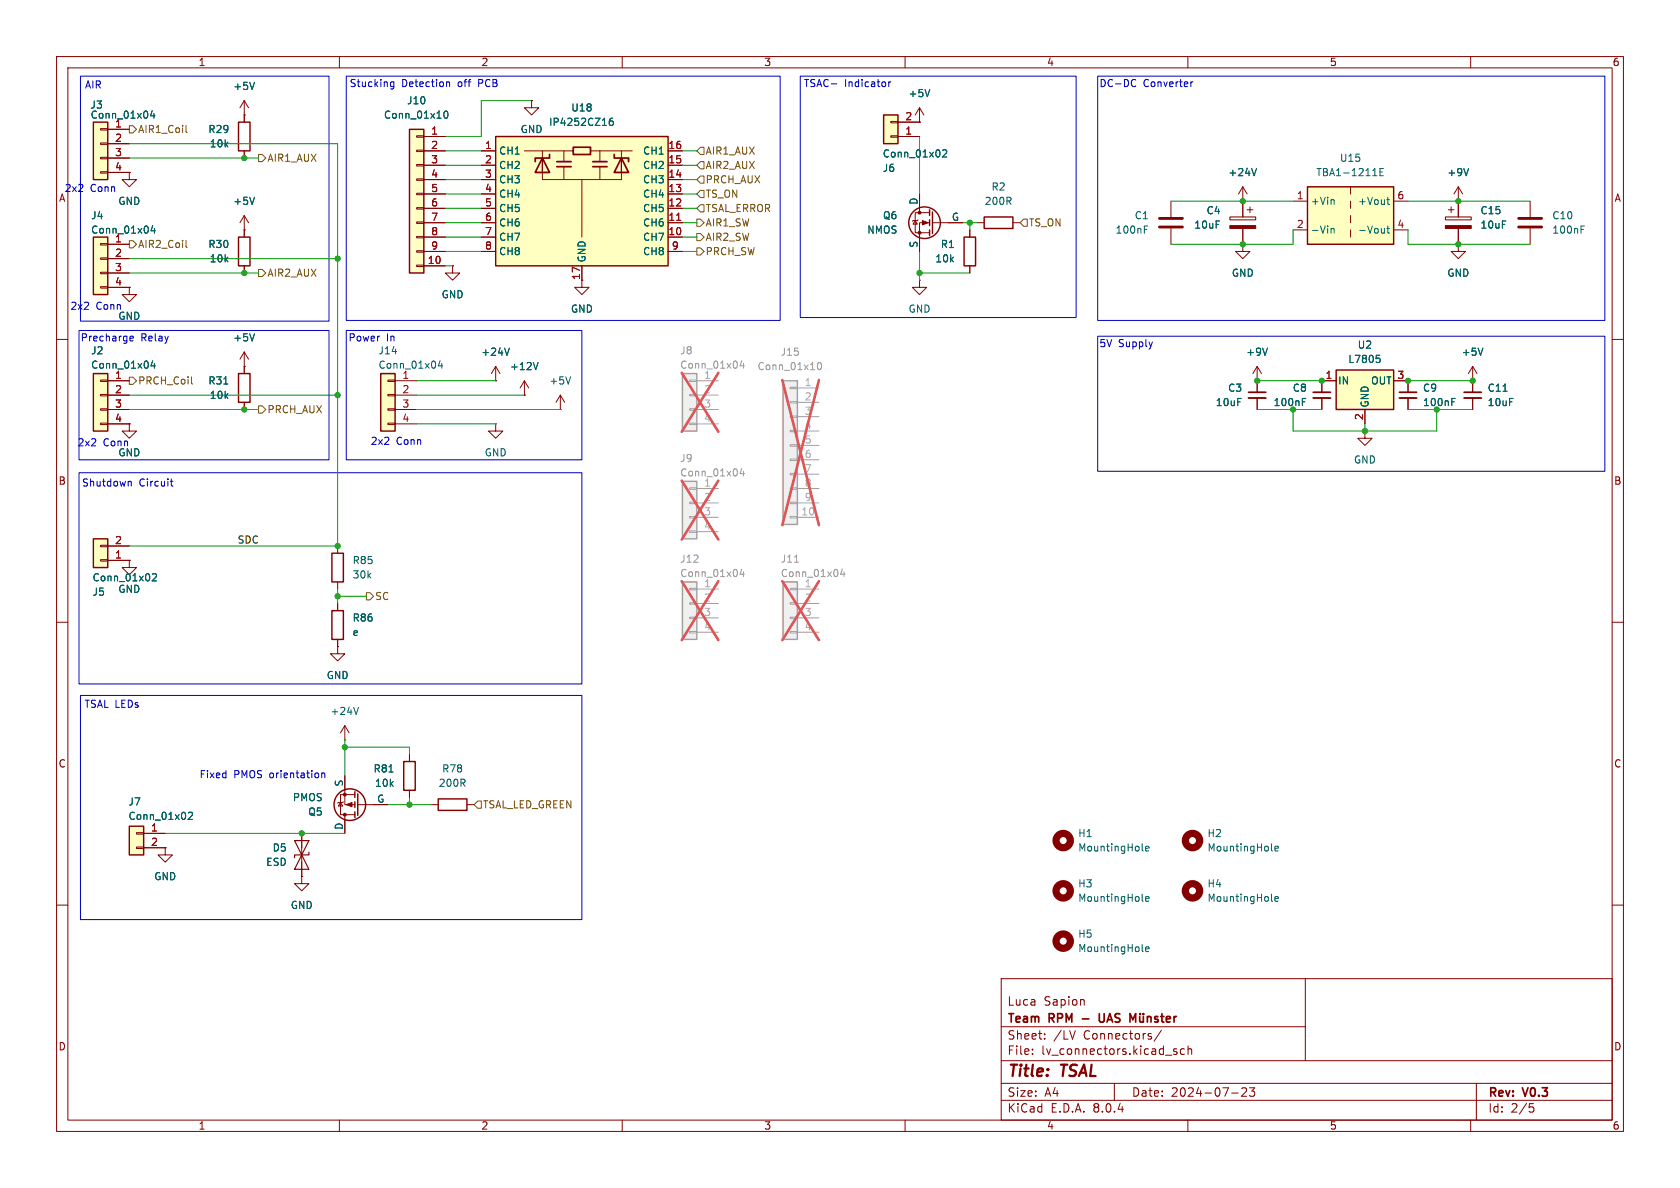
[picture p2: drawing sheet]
<svg xmlns="http://www.w3.org/2000/svg" width="297mm" height="210mm" viewBox="0 0 297 210" stroke-linecap="round" stroke-linejoin="round" font-family="sans-serif">
<g fill="none" stroke="#840000" stroke-width=".18">
<path d="M10 10h277v190h-277zM12 12h273v186h-273zM60 10v2M110 10v2M160 10v2M210 10v2M260 10v2M10 60h2M285 110h2M285 160h2M177 173h108v25h-108zM191.6 176.8l.1 .9"/>
<path d="M230.8 173v14.5M177 194.5h108M177 191.5h108M177 187.5h108M182.5 186.3v.1M182.5 185.5v.1M184.7 183.6v.1M184.7 182.8v.1M190.1 182.2l-.5 1.5M197 191.5v3M205.3 182.1l-1.3 2M208 185.5l-.3-.1-.2 .2v.2l.5 .2v.3h-.5"/>
<path d="M209.4 185.5l-.4-.1-.3 .3v.4l.1 .2h.6M210 198v2M210 185.5l.2-.1 .4 .1 .1 .9M210 184.9v1.5M217.7 193.2h1.2M219.5 192.4l.6-.1 .2 .1 .1 .3-.9 1.1h.9M220.9 192.3h.9l-.5 .6 .4 .1v.7l-.2 .1h-.4l-.2-.1M230.8 181.5h-53.8M260 198v2M261 191.5v6.5M270.4 195.1h.7M270.5 195.7h.4l.3 .3-.2 .5-.5 .1"/>
</g>
<g fill="none" stroke="#840000" stroke-width=".3">
<path d="M194.3 179.2l.1 1.3 .2 .2 .5-.1M201.5 179.7l.1 .9 .3 .1 .2-.2M201.6 179.2v.1M202.1 179.2v.1M202.1 179.7v1M202.8 179.8l.3-.1 .3 .1 .1 .9M202.8 179.7v1M204.7 179.8l-.4-.1-.2 .2 .1 .2 .5 .2v.3h-.6M205.2 179.7h.6M205.4 179.2v1.3l.4 .2M207.6 179.7v1M208 179.7l-.3 .1-.1 .2"/>
<path d="M200.3 180.3l.5-1.1v1.5M206.2 180.2l.7-.2-.1-.2-.4-.1-.2 .2 .1 .7h.5"/>
</g>
<path d="M152.7 73.3l8.4-4.9 13 22.5 5.4-3.1 1.5 2.7-14.4 8.3-1.5-2.7 5.9-3.4-11.6-20-5.3 3.1z" fill="#fff"/>
<g fill="none" stroke="#840000" stroke-width="1.3">
<circle cx="188" cy="148.6" r="1.27"/>
<circle cx="188" cy="157.5" r="1.27"/>
<circle cx="210.8" cy="148.6" r="1.27"/>
<circle cx="210.8" cy="157.5" r="1.27"/>
<circle cx="188" cy="166.4" r="1.27"/>
</g>
<path d="M201.9 150.3l.2 .1M201.9 159.1l.2 .2M202.5 150l.6-.1v-.2l-.4-.1-.2 .2 .1 .6h.5M202.5 158.9l.6-.1v-.3h-.4l-.2 .2 .1 .6h.5M224.8 150.3l.2 .1M224.8 159.1l.2 .2M225.4 150l.6-.1-.1-.2-.3-.1-.2 .2v.6h.5M225.4 158.9l.6-.1-.1-.3h-.3l-.2 .2v.6h.5M201.9 168l.2 .2M202.5 167.8l.6-.1v-.3h-.4l-.2 .2 .1 .6h.5" fill="none" stroke="#006464" stroke-width=".18"/>
<path d="M120.6 66h2.6v10.2h-2.6z" fill="#f0f0f0"/>
<path d="M121.9 74.8h1.3v.3h-1.3zM121.9 72.3h1.3v.2h-1.3zM121.9 69.7h1.3v.3h-1.3zM121.9 67.2h1.3v.2h-1.3zM123.2 67.3h3.8M123.2 69.9h3.8M123.2 72.4h3.8M123.2 74.9h3.8" fill="none" stroke="#a1a1a1" stroke-width=".18"/>
<path d="M120.6 66h2.6v10.2h-2.6z" fill="none" stroke="#a1a1a1" stroke-width=".25"/>
<path d="M131.1 63.8l-.3 .9h.8M131.4 64.2v.9" fill="none" stroke="#989898" stroke-width=".18"/>
<path d="M120.5 65.9l6.5 10.4M127 65.9l-6.5 10.4" fill="none" stroke="#e65255" stroke-width=".46"/>
<path d="M87.6 74.9v1.3h1.3l-1.3 1.3-1.2-1.3h1.2M87.6 74.9h.1" fill="none" stroke="#840000" stroke-width=".18"/>
<path d="M67.3 66h2.5v10.2h-2.5z" fill="#ffffc2"/>
<g fill="none" stroke="#840000" stroke-width=".18">
<path d="M161.8 39l.4 .6h-.8zM162.3 38.9l-.1 .1h-.8l-.1 .1M162.6 34.3v3.3M164.3 39.4h-1.7v5.1M164.3 37.6h-2.5v3.5h2.5M164.8 39.4h5.4M172.7 39.4h1.3M179.1 39.4h1.2M162.6 49.5v1.3h1.2l-1.2 1.3-1.3-1.3h1.3M162.6 49.5h.1M171.4 40.6v1.3M171.4 47v1.3"/>
<path d="M68.6 74.8h1.2v.3h-1.2zM68.6 72.3h1.2v.2h-1.2zM68.6 69.7h1.2v.3h-1.2zM68.6 67.2h1.2v.2h-1.2zM69.8 67.3h3.9M69.8 69.9h3.9M69.8 72.4h3.9M69.8 74.9h3.9M99.1 72.4h.1M99.1 69.9l-.8 1.2M99.1 69.9v2.5M99.1 69.9l.7 1.2"/>
</g>
<g fill="none" stroke="#840000" stroke-width=".25">
<path d="M164.3 37.1v1M164.3 38.9v1M164.8 37.5v3.8M174 38.4h5.1v2h-5.1zM164.3 40.6v1.1M170.4 41.9h2.1v5.1h-2.1zM67.3 66h2.5v10.2h-2.5z"/>
<circle cx="163.4" cy="39.4" r="2.79"/>
</g>
<path d="M77.8 63.8l-.3 .9h.8M78.1 64.2v.9M100.9 66.6l-.4 1.3" fill="none" stroke="#006464" stroke-width=".18"/>
<g fill="#840000" stroke="#840000" stroke-width=".18">
<path d="M163.1 39l1 .4-1 .4z"/>
<circle cx="162.6" cy="41.1" r=".25"/>
<circle cx="162.6" cy="37.6" r=".25"/>
</g>
<path d="M156.2 20.3h2.5v5.1h-2.5z" fill="#ffffc2"/>
<path d="M162.6 19.1l-.8 1.2M162.6 19.1v2.5M162.6 19.1l.7 1.2M157.5 21.5h1.2v.2h-1.2zM157.5 24h1.2v.3h-1.2zM158.7 24.1h3.9M158.7 21.6h3.9M162.6 21.6h.1" fill="none" stroke="#840000" stroke-width=".18"/>
<path d="M156.2 20.3h2.5v5.1h-2.5z" fill="none" stroke="#840000" stroke-width=".25"/>
<path d="M164.4 15.8l-.4 1.3M166.7 26.6l.4-.1 .3 .4-.8 .9h.8" fill="none" stroke="#006464" stroke-width=".18"/>
<path d="M16.5 66h2.5v10.2h-2.5z" fill="#ffffc2"/>
<path d="M17.8 74.8h1.2v.3h-1.2zM17.8 72.3h1.2v.2h-1.2zM17.8 69.7h1.2v.3h-1.2zM17.8 67.2h1.2v.2h-1.2zM19 67.3h3.9M19 69.9h3.9M19 72.4h3.9M19 74.9h3.9" fill="none" stroke="#840000" stroke-width=".18"/>
<path d="M16.5 66h2.5v10.2h-2.5z" fill="none" stroke="#840000" stroke-width=".25"/>
<path d="M27 63.8l-.3 .9h.8M27.3 64.2v.9" fill="none" stroke="#006464" stroke-width=".18"/>
<path d="M138.4 67.3h2.6v25.4h-2.6z" fill="#f0f0f0"/>
<path d="M139.7 78.6h1.3v.3h-1.3zM139.7 76.1h1.3v.2h-1.3zM139.7 73.5h1.3v.3h-1.3zM139.7 71h1.3v.2h-1.3zM139.7 68.5h1.3v.2h-1.3zM141 68.6h3.8M141 71.1h3.8M141 73.7h3.8M141 76.2h3.8M141 78.7h3.8" fill="none" stroke="#a1a1a1" stroke-width=".18"/>
<path d="M138.4 67.3h2.6v25.4h-2.6z" fill="none" stroke="#a1a1a1" stroke-width=".25"/>
<path d="M144.6 64.2l.2-.1a.68 .68 0 0 1 .5 .6 .68 .68 0 0 1-.5 .6l-.2-.1-.1-.3z" fill="none" stroke="#989898" stroke-width=".18"/>
<path d="M138.3 67.2l6.5 25.6M144.8 67.2l-6.5 25.6" fill="none" stroke="#e65255" stroke-width=".46"/>
<path d="M102.9 49.5v1.3h1.2l-1.2 1.3-1.3-1.3h1.3M22.9 74.9v1.3h1.2l-1.2 1.3-1.3-1.3h1.3M22.9 74.9h.1M43.2 64.8h.1M43.2 62.2l-.8 1.3M43.2 62.2v3.8M43.2 71.1v1.3M43.2 62.2l.7 1.3M87.6 67.3h.1M87.6 64.8l-.7 1.2M87.6 64.8v2.5M87.6 64.8l.8 1.2" fill="none" stroke="#840000" stroke-width=".18"/>
<path d="M45 59l-.4 1.3M39.6 67.9h.7M90 61.5l-.4 1.3" fill="none" stroke="#006464" stroke-width=".18"/>
<path d="M42.2 66h2v5.1h-2z" fill="none" stroke="#840000" stroke-width=".25"/>
<path d="M87.6 24.1h30.5v22.9h-30.5z" fill="#ffffc2"/>
<path d="M87.6 24.1h30.5v22.9h-30.5z" fill="none" stroke="#840000" stroke-width=".25"/>
<g fill="none" stroke="#840000" stroke-width=".18">
<path d="M94 17.8v1.3h1.2l-1.2 1.2-1.3-1.2h1.3M94 17.8h.1M85.1 31.8h2.5M85.1 26.7h2.5M85.1 39.4h2.5M85.1 36.8h2.5M85.1 34.3h2.5M85.1 29.2h2.5M92.7 26.7h8.6M95.9 30.5v-2.6v3.9h14v-3.9v2.6M95.9 26.7v1.2M99.7 26.7v1.9"/>
<path d="M99.7 29.5v2.3M102.9 31.8v10.1M104.4 26.7h7.4M106 26.7v1.9M106 29.5v2.3M109.9 26.7v1.2M118.1 31.8h2.5M118.1 26.7h2.5M118.1 39.4h2.5M118.1 36.8h2.5M118.1 34.3h2.5M118.1 29.2h2.5"/>
<path d="M85.1 41.9h2.5M85.1 44.5h2.5M102.9 47v2.5M118.1 41.9h2.5M118.1 44.5h2.5"/>
</g>
<path d="M95.9 27.9l1.3 2.6h-2.6zM97.2 27.3v.6h-2.6v.7M98.4 28.6h2.6M98.4 29.5h2.6M101.3 26h3.1v1.3h-3.1zM104.8 28.6h2.5M104.8 29.5h2.5M108.6 27.3v.6h2.5v.7M109.9 27.9l1.2 2.6h-2.5z" fill="none" stroke="#840000" stroke-width=".3"/>
<path d="M119.6 39h.7" fill="none" stroke="#a90000" stroke-width=".18"/>
<path d="M108.3 20.9l-.4 .1a.86 .86 0 0 0 0 1.2l.5-.2v-.4l-.2-.2h-.4l-.1 .2" fill="none" stroke="#006464" stroke-width=".18"/>
<path d="M72.4 22.9h2.5v25.4h-2.5z" fill="#ffffc2"/>
<g fill="none" stroke="#840000" stroke-width=".18">
<path d="M73.7 39.2h1.2v.3h-1.2zM73.7 36.7h1.2v.3h-1.2zM73.7 34.2h1.2v.2h-1.2zM73.7 31.6h1.2v.3h-1.2zM73.7 29.1h1.2v.2h-1.2zM73.7 26.5h1.2v.3h-1.2zM73.7 24h1.2v.3h-1.2zM74.9 24.1h3.8M74.9 26.7h3.8M74.9 29.2h3.8M74.9 31.8h3.8M74.9 34.3h3.8"/>
<path d="M74.9 36.8h3.8M74.9 39.4h3.8M73.7 46.9h1.2v.2h-1.2zM73.7 44.3h1.2v.3h-1.2zM73.7 41.8h1.2v.2h-1.2zM74.9 47h3.8M74.9 41.9h3.8M74.9 44.5h3.8"/>
</g>
<path d="M72.4 22.9h2.5v25.4h-2.5z" fill="none" stroke="#840000" stroke-width=".25"/>
<path d="M78.6 19.8l.2-.2a.68 .68 0 0 1 .4 .7 .68 .68 0 0 1-.4 .6l-.2-.1-.1-.4z" fill="none" stroke="#006464" stroke-width=".18"/>
<path d="M16.5 21.6h2.5v10.2h-2.5z" fill="#ffffc2"/>
<path d="M17.8 30.4h1.2v.2h-1.2zM17.8 27.8h1.2v.3h-1.2zM17.8 25.3h1.2v.2h-1.2zM17.8 22.7h1.2v.3h-1.2zM19 22.9h3.9M19 25.4h3.9M19 27.9h3.9M19 30.5h3.9M22.9 30.5v1.3h1.2l-1.2 1.2-1.3-1.2h1.3M22.9 30.5h.1M80 47v1.3h1.3l-1.3 1.2-1.3-1.2h1.3M80 47h.1" fill="none" stroke="#840000" stroke-width=".18"/>
<path d="M16.5 21.6h2.5v10.2h-2.5z" fill="none" stroke="#840000" stroke-width=".25"/>
<path d="M26.9 19.6l-.3 .9h.8M27.2 20.1v.8" fill="none" stroke="#006464" stroke-width=".18"/>
<path d="M16.5 41.9h2.5v10.2h-2.5z" fill="#ffffc2"/>
<g fill="none" stroke="#840000" stroke-width=".18">
<path d="M43.2 17.8v3.8M43.2 17.8l-.8 1.3M43.2 17.8l.7 1.3M94 17.8h.1M19 22.9h3.9M19 25.4h3.9M19 27.9h3.9M19 30.5h3.9M22.9 30.5h.1M43.2 20.3h.1M43.2 26.7v1.2M43.2 38.1v3.8"/>
<path d="M43.2 38.1l-.8 1.3M43.2 38.1l.7 1.3M74.9 39.4h3.8M74.9 24.1h3.8M74.9 26.7h3.8M74.9 29.2h3.8M74.9 31.8h3.8M74.9 34.3h3.8M74.9 36.8h3.8M85.1 39.4h2.5M85.1 26.7h2.5M85.1 29.2h2.5"/>
<path d="M85.1 31.8h2.5M85.1 34.3h2.5M85.1 36.8h2.5M118.1 39.4h2.5M118.1 26.7h2.5M118.1 29.2h2.5M118.1 31.8h2.5M118.1 34.3h2.5M118.1 36.8h2.5M158.7 24.1h3.9M158.7 21.6h3.9M162.6 21.6h.1"/>
<path d="M162.6 34.3v2.5M167.6 39.4h2.6M17.8 50.7h1.2v.2h-1.2zM17.8 48.1h1.2v.3h-1.2zM17.8 45.6h1.2v.2h-1.2zM17.8 43.1h1.2v.2h-1.2zM19 43.2h3.9M19 45.7h3.9M19 48.3h3.9M19 50.8h3.9M22.9 50.8v1.3h1.2l-1.2 1.2-1.3-1.2h1.3M22.9 50.8h.1"/>
<path d="M43.2 40.6h.1M43.2 47v1.3M74.9 47h3.8M74.9 41.9h3.8M74.9 44.5h3.8M80 47h.1M85.1 41.9h2.5M85.1 44.5h2.5M102.9 47v2.5M118.1 41.9h2.5M118.1 44.5h2.5M162.6 41.9v2.6"/>
<path d="M171.4 40.6v1.3M171.4 47v1.3M19 67.3h3.9M19 69.9h3.9M19 72.4h3.9M19 74.9h3.9M22.9 74.9h.1M43.2 64.8h.1M43.2 64.8v1.2M43.2 71.1v1.3M87.6 67.3h.1M92.7 69.9h.1"/>
<path d="M92.7 67.3l-.8 1.3M92.7 67.3v2.6M92.7 67.3l.8 1.3"/>
</g>
<path d="M42.2 21.6h2v5.1h-2zM16.5 41.9h2.5v10.2h-2.5zM42.2 41.9h2v5.1h-2z" fill="none" stroke="#840000" stroke-width=".25"/>
<g fill="none" stroke="#006464" stroke-width=".18">
<path d="M26.9 19.6l-.3 .9h.8M45 14.5l-.4 1.3M78.6 19.8l.2-.2a.68 .68 0 0 1 .4 .7 .68 .68 0 0 1-.4 .6l-.2-.1-.1-.4zM164.4 15.8l-.4 1.3M27 39.9l-.3 .9h.8M27.2 20.1v.8M45 34.9l-.4 1.2M108.3 20.9l-.4 .1a.86 .86 0 0 0 0 1.2l.5-.2v-.4l-.2-.2h-.4l-.1 .2M166.7 26.6l.4-.1 .3 .4-.8 .9h.8M27.3 40.4v.8M45 59l-.4 1.3M27 63.8l-.3 .9h.8"/>
<path d="M27.3 64.2v.9M39.6 67.9h.7M90 61.5l-.4 1.3M95.1 64.1l-.4 1.2"/>
</g>
<g fill="none" stroke="#725600" stroke-width=".18">
<path d="M22.9 22.2h.6l.6 .7-.6 .6h-.6zM32.9 22.2v1.1l.2 .1M45.7 27.3h.7l.6 .6-.6 .7h-.7zM123.2 38.7h.6l.7 .7-.7 .6h-.6zM123.8 31.1h.7v1.3h-.7l-.6-.6zM123.8 36.2h.7v1.3h-.7l-.6-.7zM123.8 28.6h.7v1.2h-.7l-.6-.6zM123.8 26h.7v1.3h-.7l-.6-.6zM123.8 33.7h.7v1.2h-.7l-.6-.6zM22.9 42.5h.6l.6 .7-.6 .6h-.6zM32.9 42.5v1.1l.2 .2M45.7 47.6h.7l.6 .7-.6 .6h-.7z"/>
<path d="M123.2 41.3h.6l.7 .6-.7 .6h-.6zM123.2 43.8h.6l.7 .7-.7 .6h-.6zM22.9 66.7h.6l.6 .6-.6 .6h-.6zM33.9 67.7l.1 .2M45.7 71.8h.7l.6 .6-.6 .6h-.7z"/>
</g>
<g fill="none" stroke="#0000c2" stroke-width=".18">
<path d="M14.2 13.5h44v43.3h-44zM61.2 13.5h76.7v43.1h-76.7zM69 15.1l.3 .2h.3M69.6 14.5h-.3l-.3 .2M69.6 14.5v1l-.2 .2h-.3M78.9 14.6l.2-.1h.3l.1 .8M141.5 13.5h48.7v42.6h-48.7zM147 14.8h.9M157.1 14.5v.8M157.5 14.5l-.4 .2M194.1 13.5h89.6v43.1h-89.6zM14 58.4h44.2v22.9h-44.2z"/>
<path d="M23 59.9l.6-.2-.1-.2-.3-.1-.2 .2v.6h.5M61.2 58.4h41.7v22.9h-41.7zM194.1 59.4h89.6v23.9h-89.6zM14 83.6h88.9v37.3h-88.9zM14.2 122.9h88.7v39.7h-88.7z"/>
</g>
<g fill="none" stroke="#009600" stroke-width=".18">
<path d="M94 17.8h-8.9v6.3h-6.4M22.9 25.4h36.8v71.1M22.9 27.9h22.8M78.7 36.8h6.4M78.7 31.8h6.4M78.7 34.3h6.4M78.7 39.4h6.4M78.7 29.2h6.4M78.7 26.7h6.4M120.6 36.8h2.6M120.6 31.8h2.6M120.6 34.3h2.6"/>
<path d="M120.6 39.4h2.6M120.6 29.2h2.6M120.6 26.7h2.6M162.6 24.1v10.2M170.2 39.4h2.5M171.4 39.4v1.2M22.9 45.7h36.8M22.9 48.3h22.8M78.7 44.5h6.4M78.7 41.9h6.4M78.7 47h1.3M120.6 44.5h2.6"/>
<path d="M120.6 41.9h2.6M162.6 44.5v5M162.6 48.3h8.8M22.9 72.4h22.8M22.9 69.9h36.8M73.7 72.4h25.4M73.7 69.9h19M73.7 67.3h13.9M73.7 74.9h13.9"/>
</g>
<path d="M119.6 39h.7" fill="none" stroke="#a90000" stroke-width=".18"/>
<g fill="#009600" stroke="#009600" stroke-width=".18">
<circle cx="171.4" cy="39.4" r=".46"/>
<circle cx="162.6" cy="48.3" r=".46"/>
<circle cx="43.2" cy="27.9" r=".46"/>
<circle cx="59.7" cy="45.7" r=".46"/>
<circle cx="43.2" cy="48.3" r=".46"/>
<circle cx="43.2" cy="72.4" r=".46"/>
<circle cx="59.7" cy="69.9" r=".46"/>
</g>
<g font-size="41.8" fill="#009600">
<text x="208" y="85.2" transform="rotate(-30 208 85.2)">Only</text>
<text x="28.2" y="189" transform="rotate(-30 28.2 189)">Internal</text>
</g>
<g font-size="2.8" fill="#840000">
<text x="178" y="190.9">Title:</text>
<text x="187.7" y="190.9">TSAL</text>
</g>
<g font-size="2.1" fill="#840000">
<text x="178" y="178">Luca</text>
<text x="184.5" y="178">Sapion</text>
<text x="178" y="184">Sheet:</text>
<text x="178" y="181.2">Team</text>
<text x="185.5" y="181.2">RPM</text>
<text x="186.2" y="184">/LV</text>
<text x="191.6" y="184">Connectors/</text>
<text x="192" y="181.2">-</text>
<text x="195.6" y="181.2">UAS</text>
<text x="178" y="186.7">File:</text>
<text x="184.1" y="186.7">lv_connectors.kicad_sch</text>
<text x="178" y="196.9">KiCad</text>
<text x="178" y="194.1">Size:</text>
<text x="184.7" y="194.1">A4</text>
<text x="185.7" y="196.9">E.D.A.</text>
<text x="193.3" y="196.9">8.0.4</text>
<text x="200" y="194.1">Date:</text>
<text x="207" y="194.1">2024-07-23</text>
<text x="263" y="194.3">Rev:</text>
<text x="263" y="196.9">Id:</text>
<text x="267.1" y="196.9">2/5</text>
<text x="269.4" y="194.3">V0.3</text>
</g>
<g font-size="1.8" fill="#840000">
<text x="35" y="11.9">1</text>
<text x="85" y="11.9">2</text>
<text x="135" y="11.9">3</text>
<text x="185" y="11.9">4</text>
<text x="235" y="11.9">5</text>
<text x="285" y="11.9">6</text>
<text x="10.3" y="35.9">A</text>
<text x="285.3" y="35.9">A</text>
<text x="102.6" y="49.6" transform="rotate(-90 102.6 49.6)">17</text>
<text x="10.3" y="85.9">B</text>
<text x="285.3" y="85.9">B</text>
<text x="10.3" y="135.9">C</text>
<text x="285.3" y="135.9">C</text>
<text x="10.3" y="185.9">D</text>
<text x="285.3" y="185.9">D</text>
<text x="35" y="199.9">1</text>
<text x="85" y="199.9">2</text>
<text x="135" y="199.9">3</text>
<text x="185" y="199.9">4</text>
<text x="235" y="199.9">5</text>
<text x="285" y="199.9">6</text>
</g>
<g font-size="1.8" fill="#0000c2">
<text x="14.9" y="15.9">AIR</text>
<text x="61.7" y="15.6">Stucking</text>
<text x="71" y="15.6">Detection</text>
<text x="81.1" y="15.6">off</text>
<text x="84.8" y="15.6">PCB</text>
<text x="142" y="15.6">TSAC-</text>
<text x="149.3" y="15.6">Indicator</text>
<text x="194.3" y="15.6">DC-DC</text>
<text x="202.1" y="15.6">Converter</text>
<text x="11.3" y="34.1">2x2</text>
<text x="16" y="34.1">Conn</text>
<text x="12.4" y="55">2x2</text>
<text x="17" y="55">Conn</text>
<text x="14.2" y="60.6">Precharge</text>
<text x="24.9" y="60.6">Relay</text>
<text x="61.5" y="60.6">Power</text>
<text x="68.3" y="60.6">In</text>
<text x="194.3" y="61.6">5V</text>
<text x="197.7" y="61.6">Supply</text>
<text x="13.6" y="79.1">2x2</text>
<text x="18.2" y="79.1">Conn</text>
<text x="65.4" y="78.8">2x2</text>
<text x="70.1" y="78.8">Conn</text>
<text x="14.4" y="86.2">Shutdown</text>
<text x="24.6" y="86.2">Circuit</text>
<text x="14.8" y="125.3">TSAL LEDs</text>
<text x="35.2" y="137.8">Fixed</text>
<text x="41.3" y="137.8">PMOS orientation</text>
</g>
<g font-size="1.8" fill="#006464">
<text x="41.1" y="16.1">+5V</text>
<text x="160.5" y="17.4">+5V</text>
<text x="15.9" y="19.4">J3</text>
<text x="15.9" y="21.2">Conn_01x04</text>
<text x="36.7" y="23.7">R29</text>
<text x="67.8" y="21.2">Conn_01x10</text>
<text x="71.9" y="18.6">J10</text>
<text x="91.9" y="23.7">GND</text>
<text x="97" y="22.5">IP4252CZ16</text>
<text x="100.9" y="19.9">U18</text>
<text x="37" y="26.3">10k</text>
<text x="88.1" y="27.5">CH1</text>
<text x="113.6" y="27.5">CH1</text>
<text x="156" y="28">Conn_01x02</text>
<text x="236.8" y="28.8">U15</text>
<text x="88.1" y="30.1">CH2</text>
<text x="88.1" y="32.6">CH3</text>
<text x="88.1" y="35.2">CH4</text>
<text x="113.6" y="35.2">CH4</text>
<text x="113.6" y="32.6">CH3</text>
<text x="113.6" y="30.1">CH2</text>
<text x="156" y="30.6">J6</text>
<text x="175.2" y="33.9">R2</text>
<text x="217.1" y="31.3">+24V</text>
<text x="232.6" y="31.3">TBA1-1211E</text>
<text x="255.8" y="31.3">+9V</text>
<text x="16" y="39">J4</text>
<text x="16" y="41.5">Conn_01x04</text>
<text x="20.8" y="36.4">GND</text>
<text x="41.1" y="36.4">+5V</text>
<text x="88.1" y="37.7">CH5</text>
<text x="88.1" y="40.2">CH6</text>
<text x="113.6" y="40.2">CH6</text>
<text x="113.6" y="37.7">CH5</text>
<text x="153.2" y="41.5">NMOS</text>
<text x="156" y="39">Q6</text>
<text x="162.3" y="36.3" transform="rotate(-90 162.3 36.3)">D</text>
<text x="168.2" y="39.1">G</text>
<text x="174" y="36.4">200R</text>
<text x="197.1" y="41.5">100nF</text>
<text x="200.5" y="39">C1</text>
<text x="211" y="40.6">10uF</text>
<text x="213.2" y="38.1">C4</text>
<text x="231.6" y="36.4">+Vin</text>
<text x="231.6" y="41.5">-Vin</text>
<text x="240" y="41.5">-Vout</text>
<text x="240" y="36.4">+Vout</text>
<text x="261.6" y="38.1">C15</text>
<text x="261.6" y="40.6">10uF</text>
<text x="274.3" y="39">C10</text>
<text x="274.3" y="41.5">100nF</text>
<text x="36.7" y="44">R30</text>
<text x="37" y="46.6">10k</text>
<text x="88.1" y="42.8">CH7</text>
<text x="88.1" y="45.3">CH8</text>
<text x="103.7" y="46.5" transform="rotate(-90 103.7 46.5)">GND</text>
<text x="113.6" y="42.8">CH7</text>
<text x="113.6" y="45.3">CH8</text>
<text x="162.3" y="43.9" transform="rotate(-90 162.3 43.9)">S</text>
<text x="165.3" y="46.6">10k</text>
<text x="166.2" y="44">R1</text>
<text x="78" y="52.9">GND</text>
<text x="217.7" y="49.1">GND</text>
<text x="255.8" y="49.1">GND</text>
<text x="20.8" y="56.7">GND</text>
<text x="100.8" y="55.5">GND</text>
<text x="160.5" y="55.5">GND</text>
<text x="16" y="62.8">J2</text>
<text x="16" y="65.4">Conn_01x04</text>
<text x="41.1" y="60.6">+5V</text>
<text x="66.8" y="65.4">Conn_01x04</text>
<text x="66.8" y="62.8">J14</text>
<text x="85" y="63.1">+24V</text>
<text x="90.1" y="65.6">+12V</text>
<text x="220.2" y="63.1">+9V</text>
<text x="238.3" y="64.4">L7805</text>
<text x="239.9" y="61.8">U2</text>
<text x="258.3" y="63.1">+5V</text>
<text x="36.7" y="68.2">R31</text>
<text x="37" y="70.7">10k</text>
<text x="97" y="68.2">+5V</text>
<text x="214.8" y="72">10uF</text>
<text x="217" y="69.4">C3</text>
<text x="225.1" y="72">100nF</text>
<text x="228.4" y="69.4">C8</text>
<text x="236.5" y="68.2">IN</text>
<text x="242.3" y="68.2">OUT</text>
<text x="251.5" y="69.4">C9</text>
<text x="251.5" y="72">100nF</text>
<text x="262.9" y="69.4">C11</text>
<text x="262.9" y="72">10uF</text>
<text x="242.2" y="72.1" transform="rotate(-90 242.2 72.1)">GND</text>
<text x="20.8" y="80.9">GND</text>
<text x="85.6" y="80.9">GND</text>
<text x="239.3" y="82.1">GND</text>
<text x="62.2" y="99.9">R85</text>
<text x="16.3" y="105.5">J5</text>
<text x="16.3" y="103">Conn_01x02</text>
<text x="20.8" y="105">GND</text>
<text x="62.2" y="102.5">30k</text>
<text x="62.2" y="110.1">R86</text>
<text x="62.2" y="112.6">e</text>
<text x="57.7" y="120.2">GND</text>
<text x="58.3" y="126.6">+24V</text>
<text x="65.9" y="136.8">R81</text>
<text x="78.1" y="136.8">R78</text>
<text x="22.6" y="142.6">J7</text>
<text x="51.7" y="141.8">PMOS</text>
<text x="60.7" y="139.1" transform="rotate(-90 60.7 139.1)">S</text>
<text x="66.2" y="139.3">10k</text>
<text x="66.6" y="142">G</text>
<text x="77.5" y="139.3">200R</text>
<text x="22.6" y="145.1">Conn_01x02</text>
<text x="54.4" y="144.4">Q5</text>
<text x="60.7" y="146.8" transform="rotate(-90 60.7 146.8)">D</text>
<text x="190.5" y="148.2">H1</text>
<text x="213.4" y="148.2">H2</text>
<text x="27.2" y="155.8">GND</text>
<text x="47" y="153.3">ESD</text>
<text x="48.1" y="150.7">D5</text>
<text x="190.5" y="150.7">MountingHole</text>
<text x="213.4" y="150.7">MountingHole</text>
<text x="51.3" y="160.9">GND</text>
<text x="190.5" y="157.1">H3</text>
<text x="190.5" y="159.6">MountingHole</text>
<text x="213.4" y="157.1">H4</text>
<text x="213.4" y="159.6">MountingHole</text>
<text x="190.5" y="166">H5</text>
<text x="190.5" y="168.5">MountingHole</text>
</g>
<g font-size="1.8" fill="#a90000">
<text x="20.2" y="22.6">1</text>
<text x="76.1" y="23.9">1</text>
<text x="159.9" y="23.9">1</text>
<text x="159.9" y="21.3">2</text>
<text x="20.2" y="25.1">2</text>
<text x="20.2" y="27.7">3</text>
<text x="76.1" y="26.4">2</text>
<text x="76.1" y="29">3</text>
<text x="85.7" y="26.4">1</text>
<text x="85.7" y="29">2</text>
<text x="118.1" y="29">15</text>
<text x="118.1" y="26.4">16</text>
<text x="20.2" y="30.2">4</text>
<text x="76.1" y="31.5">4</text>
<text x="76.1" y="34">5</text>
<text x="85.7" y="31.5">3</text>
<text x="85.7" y="34">4</text>
<text x="118.1" y="34">13</text>
<text x="118.1" y="31.5">14</text>
<text x="229.2" y="35.3">1</text>
<text x="246.9" y="35.3">6</text>
<text x="76.1" y="36.6">6</text>
<text x="76.1" y="39.1">7</text>
<text x="76.1" y="41.7">8</text>
<text x="85.7" y="36.6">5</text>
<text x="85.7" y="39.1">6</text>
<text x="85.7" y="41.7">7</text>
<text x="118.1" y="41.7">10</text>
<text x="118.1" y="39.1">11</text>
<text x="118.1" y="36.6">12</text>
<text x="229.2" y="40.4">2</text>
<text x="246.9" y="40.4">4</text>
<text x="20.2" y="42.9">1</text>
<text x="20.2" y="45.5">2</text>
<text x="75.5" y="46.7">10</text>
<text x="76.1" y="44.2">9</text>
<text x="85.7" y="44.2">8</text>
<text x="118.7" y="44.2">9</text>
<text x="20.2" y="48">3</text>
<text x="20.2" y="50.5">4</text>
<text x="20.2" y="67.1">1</text>
<text x="20.2" y="69.6">2</text>
<text x="71" y="67.1">1</text>
<text x="71" y="69.6">2</text>
<text x="234.2" y="67.1">1</text>
<text x="246.9" y="67.1">3</text>
<text x="20.2" y="72.1">3</text>
<text x="20.2" y="74.7">4</text>
<text x="71" y="72.1">3</text>
<text x="71" y="74.7">4</text>
<text x="241" y="74.4" transform="rotate(-90 241 74.4)">2</text>
<text x="20.2" y="98.8">1</text>
<text x="20.2" y="96.3">2</text>
<text x="26.6" y="147.1">1</text>
<text x="26.6" y="149.6">2</text>
</g>
<g font-size="1.8" fill="#725600">
<text x="24.3" y="23.7">AIR1_Coil</text>
<text x="47.2" y="28.8">AIR1_AUX</text>
<text x="124.7" y="27.5">AIR1_AUX</text>
<text x="124.7" y="32.6">PRCH_AUX</text>
<text x="124.7" y="30.1">AIR2_AUX</text>
<text x="124.7" y="35.2">TS_ON</text>
<text x="124.7" y="40.2">AIR1_SW</text>
<text x="124.7" y="37.7">TSAL_ERROR</text>
<text x="181.8" y="40.2">TS_ON</text>
<text x="24.3" y="44">AIR2_Coil</text>
<text x="124.7" y="42.8">AIR2_SW</text>
<text x="124.7" y="45.3">PRCH_SW</text>
<text x="47.2" y="49.1">AIR2_AUX</text>
<text x="24.3" y="68.2">PRCH_Coil</text>
<text x="47.2" y="73.3">PRCH_AUX</text>
<text x="66.2" y="106.3">SC</text>
<text x="85.3" y="143.1">TSAL_LED_GREEN</text>
</g>
<g font-size="1.8" fill="#989898">
<text x="120.2" y="62.8">J8</text>
<text x="120.2" y="65.4">Conn_01x04</text>
<text x="133.8" y="65.6">Conn_01x10</text>
<text x="137.9" y="63.1">J15</text>
<text x="120.2" y="81.9">J9</text>
<text x="120.2" y="84.4">Conn_01x04</text>
<text x="120.2" y="99.7">J12</text>
<text x="137.9" y="99.7">J11</text>
<text x="120.2" y="102.2">Conn_01x04</text>
<text x="137.9" y="102.2">Conn_01x04</text>
</g>
<g font-size="1.8" fill="#aaa">
<text x="124.4" y="67.1">1</text>
<text x="124.4" y="69.6">2</text>
<text x="142.2" y="68.3">1</text>
<text x="142.2" y="70.9">2</text>
<text x="124.4" y="72.1">3</text>
<text x="124.4" y="74.7">4</text>
<text x="142.2" y="73.4">3</text>
<text x="142.2" y="75.9">4</text>
<text x="142.2" y="78.5">5</text>
<text x="142.2" y="81">6</text>
<text x="142.2" y="83.6">7</text>
<text x="124.4" y="86.1">1</text>
<text x="124.4" y="88.6">2</text>
<text x="142.2" y="86.1">8</text>
<text x="142.2" y="88.6">9</text>
<text x="124.4" y="91.2">3</text>
<text x="124.4" y="93.7">4</text>
<text x="141.6" y="91.2">10</text>
<text x="124.4" y="103.9">1</text>
<text x="124.4" y="106.4">2</text>
<text x="142.2" y="103.9">1</text>
<text x="142.2" y="106.4">2</text>
<text x="124.4" y="109">3</text>
<text x="124.4" y="111.5">4</text>
<text x="142.2" y="109">3</text>
<text x="142.2" y="111.5">4</text>
</g>
<text font-size="1.8" fill="#0f0f0f" x="41.9" y="96.2">SDC</text>
</svg>
